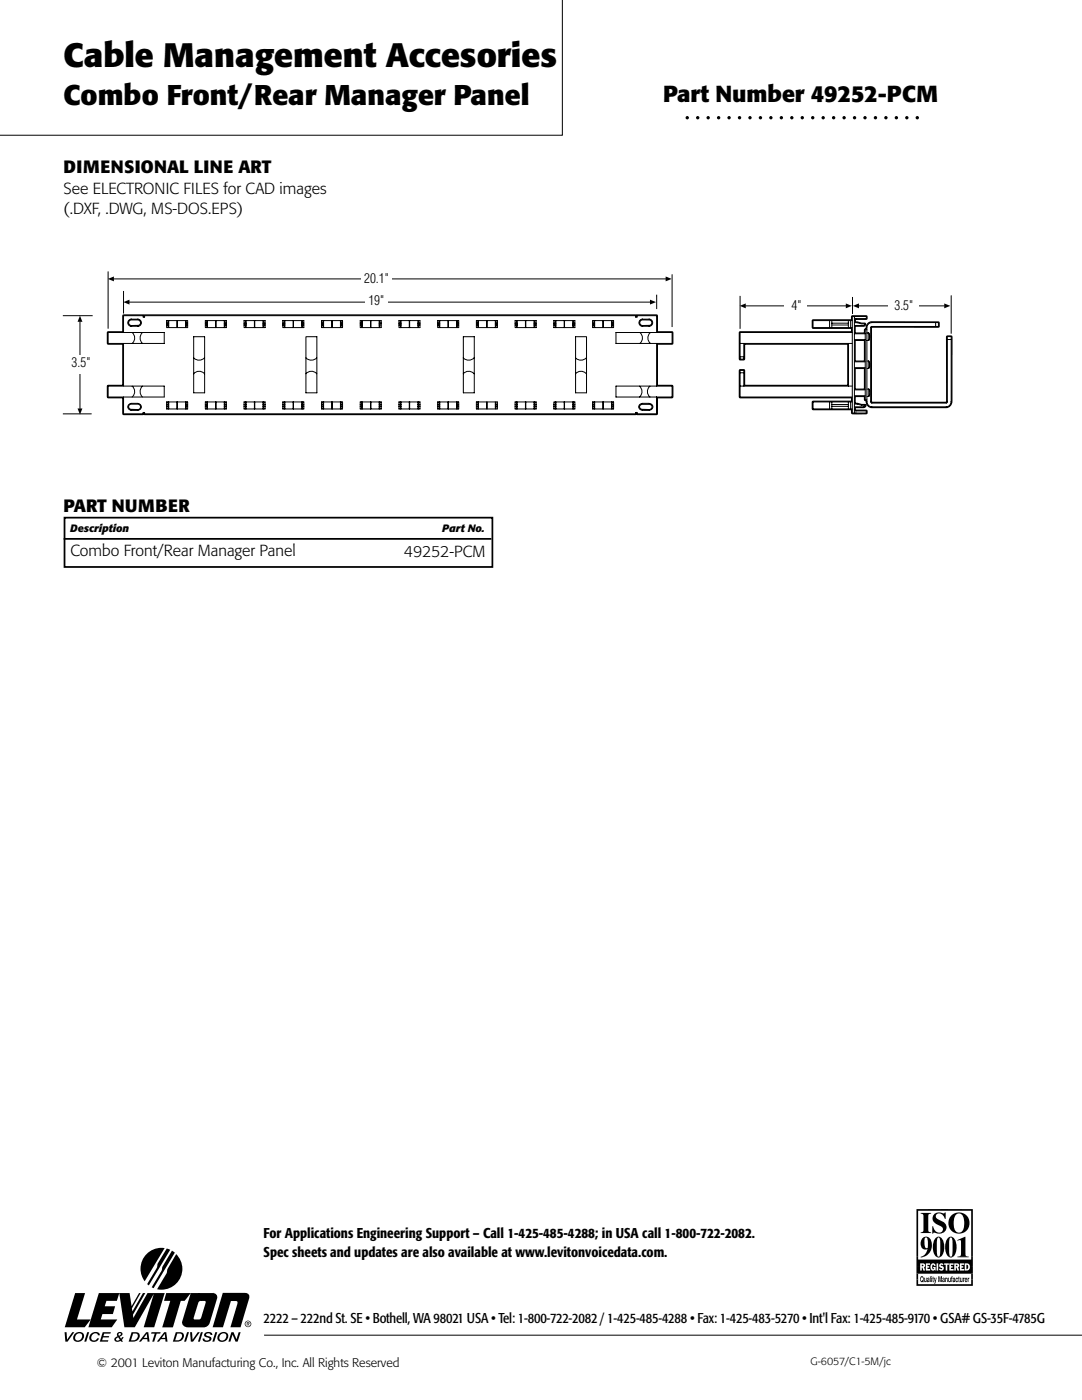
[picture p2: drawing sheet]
<svg xmlns="http://www.w3.org/2000/svg" width="216mm" height="279mm" viewBox="0 0 216 279" stroke-linecap="round" stroke-linejoin="round" font-family="sans-serif">
<g fill="#000">
<path d="M182.9 241.3h11.2v9.4h-.3v-9.1h-10.6v9.1h-.3zM184 247.2a1.06 1.06 0 0 1 1.2-.3 1.06 1.06 0 0 1 .7 .9 2.46 2.46 0 0 1-1.2 2.9h-.6l.7-.6 .3-.8a.97 .97 0 0 1-1.1-.1 .97 .97 0 0 1-.3-1.1zM186.8 247a.93 .93 0 0 1 1.4 .7l.2 1.2-.1 .8a.89 .89 0 0 1-.8 1l.1-1.1a4.8 4.8 0 0 0-.2-2.6h-.1a1.25 1.25 0 0 0-.4 1.2v1.8l.2 .7a.87 .87 0 0 1-.9-.9v-.4a3 3 0 0 1 .6-2.4zM189.2 247a.93 .93 0 0 1 1.5 .7l.2 1.2-.1 .8a.89 .89 0 0 1-.9 1l.2-1.1a4.8 4.8 0 0 0-.2-2.6h-.2a1.25 1.25 0 0 0-.3 1.2v1.8l.1 .7a.87 .87 0 0 1-.8-.9l-.1-.4a3 3 0 0 1 .6-2.4zM191 247.5l1.6-.7v3.4l.2 .5h-1.2l.2-.5v-2.3a.4 .4 0 0 0-.3-.4 .4 .4 0 0 0-.5 .1zM190.9 242.3a2.93 2.93 0 0 0 0 3.6 1.19 1.19 0 0 0 1.5-1.5v-.3a2.16 2.16 0 0 0-.6-1.8l-.5-.1zM189.2 244.1a2.15 2.15 0 0 1 4.3 0 2.15 2.15 0 0 1-4.3 0zM186.4 242.3a3.2 3.2 0 0 1 2.1-.2l.2-.1v1.3h-.2a1.04 1.04 0 0 0-.6-1 1.04 1.04 0 0 0-1.1 .2 .68 .68 0 0 0 .5 .9 1.81 1.81 0 0 1 1.6 1.6 1.62 1.62 0 0 1-2.5 1l-.4 .2v-1.5h.2a1.16 1.16 0 0 0 .6 1.1 1.16 1.16 0 0 0 1.3-.1v-.2a.73 .73 0 0 0-.6-.9 1.54 1.54 0 0 1-1.4-1.7zM183.7 242.1h2.1v.1l-.5 .1-.1 .3v2.9l.1 .3 .5 .1v.2h-2.1v-.2l.5-.1 .1-.3v-2.9l-.1-.2-.5-.2zM184.6 247l-.1 .8a1.05 1.05 0 0 0 .4 1.3h.1a2.92 2.92 0 0 0-.1-2.1z" fill-rule="evenodd"/>
<path d="M182.9 255.4h.3v.9h10.6v-.9h.3v1.2h-11.2zM183.6 255.4l.4 .3v-.3l.1 .1 .2-.1v.4a.45 .45 0 0 1-.5 0 .45 .45 0 0 1-.2-.4zM184.4 255.4h.1l.1 .3 .2-.3h.1v.5l-.5-.1zM185.1 255.4h.3l.1 .5-.5-.1zM185.6 255.4h.1v.5h-.1zM185.8 255.4h.2v.5h-.2zM186.1 255.4h.1l.1 .5-.2-.1zM186.4 255.4h.2v.2l.1-.2h.1l-.2 .7-.2 .1 .1-.3zM187.2 255.4h.2v.5h-.2zM187.4 255.4l.2 .2 .1-.2v.5h-.2zM187.8 255.4h.2v.5h-.2zM188.1 255.4h.4v.5l-.4-.1zM188.6 255.4h.1v.5h-.1zM189 255.4h.1v.5h-.1zM189.2 255.4h.2l.1 .3 .1-.3h.1v.5l-.4-.1zM189.8 255.4h.2v.5h-.2zM190.2 255.4h.4v.5l-.5-.1zM190.7 255.4h.1l.1 .3 .3-.1-.2 .3-.2-.1zM191.3 255.4h.1v.5l-.1-.1zM191.6 255.4h.1l.1 .3 .1-.3h.2v.5l-.5-.1zM192.2 255.4h.1v.5h-.1zM192.5 255.4h.5v.1h-.4l.1 .2 .3-.1-.1 .2a.32 .32 0 0 1-.3-.1 .32 .32 0 0 1-.1-.3zM193.1 255.4h.1v.5h-.1zM190.3 255.5v.2l.1-.2zM188.2 255.5l.1 .2 .1-.2zM185.1 255.5l.1 .2 .1-.2z" fill-rule="evenodd"/>
<path d="M182.9 250.7h.3v.7h10.6v-.7h.3v2h-.6l-.3-.5-.2-.1h-.5v.6h-.6v-.3h.5v-.3h-.9v.6h-.1l-.2-.5-.3-.1h-.5v.6h-.7v-.3h.6v-.3h-.9v.6h-.4v-.3h.3v-.3h-.9v.3h.3v.3h-.7l-.3-.2 .1-.1 .3 .1 .2-.2a.47 .47 0 0 0-.6-.2 .47 .47 0 0 0-.3 .6h-.2v-.6h-.3v.6h-.9l.2-.3 .2 .3 .3-.1a.5 .5 0 0 0-.4-.5 .5 .5 0 0 0-.5 .3l-.1 .3h-.6v-.3h.5v-.3h-.9v.6h-.1l-.2-.5-.8-.1v.6h-.7zM183.7 250.8l1-.1-1 .3zM186.7 250.7l.6 .1 .6-.1-.6 .3zM189.1 250.7l.6 .1 .6-.1-.6 .3zM191.1 250.8l1.7-.1 .5 .1v.1h-2.2zM183.9 252.4l.3 .1v.2h-.3zM190.7 252.4l.3 .1v.2h-.3zM192.8 252.4l.4 .3h-.4z" fill-rule="evenodd"/>
<path d="M182.9 252.7h.7v.9h.3v-.6h.2l.1 .6h.4l-.2-.7 .2-.2h.1v.9h.9v-.3h-.5v-.3h.3v-.3h-.3h.6v.2a.57 .57 0 0 0 .7 .7l.1-.2 .2 .2v-.7h-.5v.2h.2l-.2 .2-.2-.2v-.4h.9v.9h.3v-.9h.2l.1 .2 .5 .3-.2 .1-.3-.2-.1 .2a.49 .49 0 0 0 .8 .2 .49 .49 0 0 0-.2-.8h.7v.9h.3v-.9h.4v.9h.9v-.3h-.6v-.3h.4v-.3h-.4h.7v.9h.3v-.6h.2l.1 .6h.4l-.2-.7 .2-.2h.1v.9h.9v-.3h-.5v-.3h.3v-.3h-.3h.6v.9h.4a.71 .71 0 0 0 .6-.9h.6v1.4h-11.2zM183.9 252.7h.3zM190.7 252.7h.3zM192.8 252.7l.4 .1v.3l-.3 .2z" fill-rule="evenodd"/>
<path d="M182.9 254.1h11.2v1.3h-.3v-1.2h-10.6v1.2h-.3zM183.7 254.8a.42 .42 0 0 1 .5 .1 .42 .42 0 0 1 .1 .5h-.1l-.2-.5-.2 .5h-.2zM184.4 255h.1v.4h-.1zM184.8 255h.1v.4h-.1zM185 255.1l.3-.1 .1 .4h-.3l.2-.2-.3 .1zM185.6 254.7h.1v.7h-.1zM185.8 255h.2v.4h-.2zM186.1 254.8h.1l.1 .2-.1 .4h-.1l-.1-.2zM186.4 255h.1l.1 .4h-.2zM186.7 255h.2l-.1 .4h-.1zM187.2 254.7h.2l.2 .7h-.2v-.5v.5h-.2zM187.7 254.7h.3v.7h-.2v-.5l-.1 .5h-.1zM188.1 255.1l.3-.1 .1 .4h-.4l.3-.2-.4 .1zM188.6 255l.1 .1 .3-.1 .1 .4-.2-.2-.3 .2zM189.2 255h.2v.4h-.2zM189.6 255h.1v.4h-.1zM189.9 254.8l.2-.1-.1 .7h-.2v-.2zM190.2 255.1l.3-.1 .1 .4h-.4l.2-.2-.3 .1zM190.8 255h.3l.1 .3-.3-.1-.2 .2zM191.3 254.8h.1l.1 .2-.1 .4h-.1l-.1-.2zM191.6 255h.1v.4h-.1zM191.9 255h.2v.4h-.2zM192.2 255h.1v.2l.2-.2-.2 .4h-.1zM192.6 255.1l.3-.1 .1 .4h-.5zM193.1 255h.1v.2l.2-.2-.2 .4h-.1zM192.7 255.2l-.1 .1h.3zM185.8 254.7h.2v.2h-.2z" fill-rule="evenodd"/>
</g>
<g fill="#000">
<path d="M35.2 250.3a4.2 4.2 0 0 1 .7 4.9 4.2 4.2 0 0 1-4.6 2.1l1.9-3.1 .2-1zM34.3 249.6l.6 .4-4.2 7.1-.4-.2 1.9-3.3 .2-.9zM29 250.5a4.2 4.2 0 0 1 3.8-1.4l-3.9 6.6a4.2 4.2 0 0 1 .1-5.2zM33.3 249.2l.7 .2-4.3 7.1-.3-.2 1.9-3.2 .2-1zM33.2 258.1h6.6l.5 1.5-.6 .1-.1 .3-.9 2.9v.4a1.37 1.37 0 0 0 1.4-.2l.9-3.3-.8-.2-.6-1.5h2.9a.84 .84 0 0 1 .8 1.2l-1.5 4.7a1.25 1.25 0 0 1-1.1 .9h-3.2a1.04 1.04 0 0 1-1.1-1.2l1.7-5.6-1.2 1.5h-.8l-1.6 5.3h-2.1l1.6-5.3h-1.3zM44.5 258h4.3a.81 .81 0 0 1 .8 .4 .81 .81 0 0 1 .1 .8l-1.7 5.7h-2l1.4-4.8v-.3l-.3-.2h-1l-1.6 5.3h-2.1zM12.9 265.9h.4l.1 1.5 1-1.5h.4l-1.3 1.9h-.5zM15 258.1h2l-1.6 5.2h2.7l-1.2 1.6h-4zM17.4 265.9h.4l-.6 1.9h-.4zM18.1 266.2a1.17 1.17 0 0 1 1.8 0v.3h-.4v-.2a.78 .78 0 0 0-1.1 .1 .78 .78 0 0 0 .1 1.1 .65 .65 0 0 0 .9-.4h.4a.97 .97 0 0 1-1.4 .7 .97 .97 0 0 1-.3-1.6zM20.5 265.9h1.6l-.1 .3h-1.2l-.2 .4h1.2l-.1 .3h-1.1l-.2 .6h1.2l-.1 .3h-1.6zM30.2 265.9h1.9l-.1 .3h-.7l-.5 1.6h-.4l.5-1.6h-.8z"/>
<path d="M19.7 258.1h6.2l.4 2.6 1.4-2.6h.4l-1.8 3 .1 .6 2.1-3.6h.5l-2.5 4.3 .1 .6 2.8-4.9h3.5l-2.1 6.8h-2.1l2-6.7-3.8 6.7h-2.1l-1-6.8-.5 1.5h-2.1l-.3 1.1h2.1l-.5 1.5h-2.1l-.3 1.1h3.3l-1.1 1.6h-4.7zM37.3 265.9h.4l-.6 1.9h-.4zM37.9 265.9h.4l.1 1.5 1.1-1.5h.4l-1.4 1.9h-.4zM40.1 265.9h.4l-.6 1.9h-.4zM41 266a.85 .85 0 0 1 1.4 .4h-.4l-.2-.3a.53 .53 0 0 0-.7 .3l.5 .3a.52 .52 0 0 1 .6 .3 .52 .52 0 0 1-.2 .6 .89 .89 0 0 1-1 .2 .89 .89 0 0 1-.6-.7h.4l.2 .4a.6 .6 0 0 0 .8-.3l-.3-.2a.68 .68 0 0 1-.7-.8zM43 265.9h.4l-.6 1.9h-.4zM46.2 265.9h.4l.6 1.4 .4-1.4h.4l-.6 1.9h-.4l-.6-1.4-.4 1.4h-.4z"/>
<path d="M15.2 266.4a.69 .69 0 0 1 1.2 0 .79 .79 0 0 1-.4 1 .79 .79 0 0 1-1-.2zM14.9 266.2a.96 .96 0 0 0-.1 1.4 .96 .96 0 0 0 1.4 0 .98 .98 0 0 0 .5-1.4 .98 .98 0 0 0-1.5-.2z"/>
<path d="M23.2 267.1l.4-.2 .3 .5-.6 .1-.2-.2zM23.4 266l-.1 .3 .2 .4a.61 .61 0 0 0-.5 1l.4 .1 .6-.2 .2 .2h.3l-.2-.4 .4-.5h-.3l-.3 .3-.2-.4a.5 .5 0 0 0 .5-.4 .5 .5 0 0 0-.2-.5h-.6zM23.6 266.3a.25 .25 0 0 1 .5 0 .25 .25 0 0 1-.5 0z"/>
<path d="M26.6 266.1l.7 .1a.8 .8 0 0 1 .1 .9 .8 .8 0 0 1-.8 .4h-.5zM26.3 265.9l-.6 1.9h.7a1.17 1.17 0 0 0 1.2-.5 1.17 1.17 0 0 0 .1-1.2l-.3-.2z"/>
<path d="M29.3 266.2l.1 .8h-.7zM29.2 265.9l-1.5 1.9h.4l.4-.5h.9v.5h.4l-.2-1.9z"/>
<path d="M32.9 266.2l.1 .8h-.7zM32.8 265.9l-1.5 1.9h.4l.4-.5h.9v.5h.4l-.2-1.9z"/>
<path d="M35.4 266.1l.7 .1a.8 .8 0 0 1 .1 .9 .8 .8 0 0 1-.8 .4h-.4zM35.1 265.9l-.6 1.9h.8a1.17 1.17 0 0 0 1.1-.5 1.17 1.17 0 0 0 .1-1.2l-.2-.2z"/>
<path d="M44 266.4a.69 .69 0 0 1 1.1 0 .79 .79 0 0 1-.3 1 .79 .79 0 0 1-1-.2zM43.7 266.2a.96 .96 0 0 0-.1 1.4 .96 .96 0 0 0 1.4 0 .98 .98 0 0 0 .4-1.4 .98 .98 0 0 0-1.4-.2z"/>
<path d="M49 264.2a.54 .54 0 0 1 1 0 .54 .54 0 0 1-1 0zM48.8 264.2a.65 .65 0 0 0 1.3 0 .65 .65 0 0 0-1.3 0zM49.2 263.8v.8h.2v-.3l.4 .3-.2-.3 .2-.2-.1-.2zM49.4 263.9l.2 .1v.1l-.2 .1z"/>
<circle cx="137.1" cy="23.5" r=".34"/>
<circle cx="139.2" cy="23.5" r=".34"/>
<circle cx="141.3" cy="23.5" r=".34"/>
<circle cx="143.4" cy="23.5" r=".34"/>
<circle cx="145.5" cy="23.5" r=".34"/>
<circle cx="147.6" cy="23.5" r=".34"/>
<circle cx="149.7" cy="23.5" r=".34"/>
<circle cx="151.7" cy="23.5" r=".34"/>
<circle cx="153.8" cy="23.5" r=".34"/>
<circle cx="155.9" cy="23.5" r=".34"/>
<circle cx="158" cy="23.5" r=".34"/>
<circle cx="160.1" cy="23.5" r=".34"/>
<circle cx="162.2" cy="23.5" r=".34"/>
<circle cx="164.3" cy="23.5" r=".34"/>
<circle cx="166.3" cy="23.5" r=".34"/>
<circle cx="168.4" cy="23.5" r=".34"/>
<circle cx="170.5" cy="23.5" r=".34"/>
<circle cx="172.6" cy="23.5" r=".34"/>
<circle cx="174.7" cy="23.5" r=".34"/>
<circle cx="176.8" cy="23.5" r=".34"/>
<circle cx="178.9" cy="23.5" r=".34"/>
<circle cx="180.9" cy="23.5" r=".34"/>
<circle cx="183" cy="23.5" r=".34"/>
</g>
<path d="M112.2 -.1v27.1h-112.2M52.7 266.5h163.2" fill="none" stroke="#000" stroke-width=".2"/>
<path d="M12.7 107.5h85.3M12.9 103.3h85.3v9.8h-85.3z" fill="none" stroke="#000" stroke-width=".35"/>
<path d="M127.7 80.7l.5-.2h1.4a.68 .68 0 0 1 .7 .7 .68 .68 0 0 1-.8 .7h-1.3a.65 .65 0 0 1-.7-.4 .65 .65 0 0 1 .2-.8zM127.7 63.9a2.49 2.49 0 0 1 2.1-.1 .7 .7 0 0 1 .4 .7 .7 .7 0 0 1-.7 .6h-1.3a.72 .72 0 0 1-.7-.4 .72 .72 0 0 1 .2-.8zM25.7 80.7l.4-.2h1.4a.7 .7 0 0 1 .7 .7 .7 .7 0 0 1-.7 .7h-1.3a.69 .69 0 0 1-.6-.4 .69 .69 0 0 1 .1-.8zM25.7 63.9a2.43 2.43 0 0 1 2.1-.2 .7 .7 0 0 1 .4 .8 .7 .7 0 0 1-.7 .6h-1.3a.72 .72 0 0 1-.6-.4 .72 .72 0 0 1 .1-.8zM24.7 63h3.9v.3h.3v-.3h97.9v.3h.3v-.3h3.9v3.4h3.1v2.1h-3.1v8.6h3.1v2.1h-3.1v3.4h-3.9v-.3h-.3v.3h-97.9v-.3h-.3v.3h-3.9v-3.4h-3.1v-2.1h3.1v-8.6h-3.1v-2.1h3.1z" fill-rule="evenodd" fill="#fff"/>
<path d="M24.7 63h3.9v.3h.3v-.3h97.9v.3h.3v-.3h3.9v3.4h3.1v2.1h-3.1v8.6h3.1v2.1h-3.1v3.4h-3.9v-.3h-.3v.3h-97.9v-.3h-.3v.3h-3.9v-3.4h-3.1v-2.1h3.1v-8.6h-3.1v-2.1h3.1zM25.7 63.9a2.43 2.43 0 0 1 2.1-.2 .7 .7 0 0 1 .4 .8 .7 .7 0 0 1-.7 .6h-1.3a.72 .72 0 0 1-.6-.4 .72 .72 0 0 1 .1-.8zM127.7 63.9a2.49 2.49 0 0 1 2.1-.1 .7 .7 0 0 1 .4 .7 .7 .7 0 0 1-.7 .6h-1.3a.72 .72 0 0 1-.7-.4 .72 .72 0 0 1 .2-.8zM25.7 80.7l.4-.2h1.4a.7 .7 0 0 1 .7 .7 .7 .7 0 0 1-.7 .7h-1.3a.69 .69 0 0 1-.6-.4 .69 .69 0 0 1 .1-.8zM127.7 80.7l.5-.2h1.4a.68 .68 0 0 1 .7 .7 .68 .68 0 0 1-.8 .7h-1.3a.65 .65 0 0 1-.7-.4 .65 .65 0 0 1 .2-.8z" fill="none" stroke="#000" stroke-width=".53"/>
<path d="M127.7 80.7l.5-.2h1.4a.68 .68 0 0 1 .7 .7 .68 .68 0 0 1-.8 .7h-1.3a.65 .65 0 0 1-.7-.4 .65 .65 0 0 1 .2-.8zM127.7 63.9a2.49 2.49 0 0 1 2.1-.1 .7 .7 0 0 1 .4 .7 .7 .7 0 0 1-.7 .6h-1.3a.72 .72 0 0 1-.7-.4 .72 .72 0 0 1 .2-.8zM25.7 80.7l.4-.2h1.4a.7 .7 0 0 1 .7 .7 .7 .7 0 0 1-.7 .7h-1.3a.69 .69 0 0 1-.6-.4 .69 .69 0 0 1 .1-.8zM25.7 63.9a2.43 2.43 0 0 1 2.1-.2 .7 .7 0 0 1 .4 .8 .7 .7 0 0 1-.7 .6h-1.3a.72 .72 0 0 1-.6-.4 .72 .72 0 0 1 .1-.8zM24.7 63h3.9v.3h.3v-.3h97.9v.3h.3v-.3h3.9v3.4h3.1v2.1h-3.1v8.6h3.1v2.1h-3.1v3.4h-3.9v-.3h-.3v.3h-97.9v-.3h-.3v.3h-3.9v-3.4h-3.1v-2.1h3.1v-8.6h-3.1v-2.1h3.1z" fill-rule="evenodd" fill="#fff"/>
<path d="M170.5 73.4v4.4h2.1v-4.4zM170.5 67.8v4.4h2.1v-4.4zM147.7 66.4h22.4v-1h-7.9v-1.4h7.9v-.8h2.8v.4h-2.1l-.2 .2-.1 .6 2.1 .2-.3 .4h-1.8v1.6h2.1v-.8h.4a1.14 1.14 0 0 1 1-1.4h13.3v.8h-13.5l-.1 15v-.1l.1 .3h15.1l.1-.3v-12.9h.8v12.9a1.07 1.07 0 0 1-1 1.1h-14.8a1.14 1.14 0 0 1-1-1.4h-.4v-.8h-2.1v1.6l2.1 .3-.3 .3h-1.8v.7l.3 .1h2.1v.4h-2.1l-.3-.1v.1h-.4v-.8h-7.9v-1.4h7.9v-1h-22.4v-5.3h.7v3.2h20.9v-8.6h-20.9v3.2h-.7z" fill="#fff"/>
<path d="M147.7 66.4h22.4v-1h-7.9v-1.4h7.9v-.8h2.8v.4h-2.1l-.2 .2-.1 .6 2.1 .2-.3 .4h-1.8v1.6h2.1v-.8h.4a1.14 1.14 0 0 1 1-1.4h13.3v.8h-13.5l-.1 15v-.1l.1 .3h15.1l.1-.3v-12.9h.8v12.9a1.07 1.07 0 0 1-1 1.1h-14.8a1.14 1.14 0 0 1-1-1.4h-.4v-.8h-2.1v1.6l2.1 .3-.3 .3h-1.8v.7l.3 .1h2.1v.4h-2.1l-.3-.1v.1h-.4v-.8h-7.9v-1.4h7.9v-1h-22.4v-5.3h.7v3.2h20.9v-8.6h-20.9v3.2h-.7zM170.5 73.4h2.1v4.4h-2.1zM170.5 67.8h2.1v4.4h-2.1z" fill="none" stroke="#000" stroke-width=".53"/>
<path d="M170.5 73.4v4.4h2.1v-4.4zM170.5 67.8v4.4h2.1v-4.4zM147.7 66.4h22.4v-1h-7.9v-1.4h7.9v-.8h2.8v.4h-2.1l-.2 .2-.1 .6 2.1 .2-.3 .4h-1.8v1.6h2.1v-.8h.4a1.14 1.14 0 0 1 1-1.4h13.3v.8h-13.5l-.1 15v-.1l.1 .3h15.1l.1-.3v-12.9h.8v12.9a1.07 1.07 0 0 1-1 1.1h-14.8a1.14 1.14 0 0 1-1-1.4h-.4v-.8h-2.1v1.6l2.1 .3-.3 .3h-1.8v.7l.3 .1h2.1v.4h-2.1l-.3-.1v.1h-.4v-.8h-7.9v-1.4h7.9v-1h-22.4v-5.3h.7v3.2h20.9v-8.6h-20.9v3.2h-.7z" fill="#fff"/>
<g fill="none" stroke="#000" stroke-width=".2">
<path d="M21.6 54.2v11.4M22.6 55.7h110.3M24.7 58.1v4.5M131 58.8v2.9M134.1 54.7v10.6M147.7 59.1v6.5M170.1 59.3v3.4M189.8 58.9v7.7M12.5 63h6M16 64.1v17.5M21.6 66.4h11.2v2.1h-11.2zM21.6 77.1h11.2v2.1h-11.2z"/>
<path d="M24.7 66.4v-3.4h3.9v.3h.3v-.3h97.9v.3h.3v-.3h3.9v3.4M24.7 79.2v3.4h3.9v-.3h.3v.3h97.9v-.3h.3v.3h3.9v-3.4M24.7 68.5v8.6M25.8 60.3h104M26.1 63.7h1.4M26.1 65.1h1.4M26.2 63.7a.72 .72 0 0 0-.7 .7 .72 .72 0 0 0 .7 .7M26.4 77.1a1.41 1.41 0 0 1 0 2.1M26.4 66.4a1.41 1.41 0 0 1 0 2.1M27.5 63.7a.72 .72 0 0 1 .7 .7 .72 .72 0 0 1-.7 .7M28.4 77.1a1.49 1.49 0 0 0 0 2.1M28.4 66.4a1.49 1.49 0 0 0 0 2.1"/>
<path d="M33.2 64h4.2v1.4h-4.2zM33.2 64.5h.5M33.2 64.9h.5M33.5 64v1.4M33.7 64v1.4M35.3 64v1.4M35.4 64v1.4M37 64.5h.4M37 64.9h.4M37 64v1.4M37.2 64v1.4M38.6 74.6a1.41 1.41 0 0 1 2.2 0"/>
<path d="M38.6 71.4l.1 .1a1.49 1.49 0 0 0 2.1-.1M38.6 67.2h2.2v11.2h-2.2zM41 64h4.2v1.4h-4.2zM41 64.5h.4M41 64.9h.4M41.3 64v1.4M41.4 64v1.4M43 64v1.4M43.1 64v1.4M44.8 64.5h.4M44.8 64.9h.4M44.8 64v1.4"/>
<path d="M44.9 64v1.4M48.7 64h4.2v1.4h-4.2zM48.7 64.5h.4M48.7 64.9h.4M49 64v1.4M49.1 64v1.4M50.8 64v1.4M52.5 64.5h.4M52.5 64.9h.4M52.5 64v1.4M52.6 64v1.4M56.4 64h4.2v1.4h-4.2z"/>
<path d="M56.4 64.5h.4M56.4 64.9h.4M56.7 64v1.4M56.8 64v1.4M58.5 64v1.4M58.6 64v1.4M60.2 64.5h.4M60.2 64.9h.4M60.2 64v1.4M60.3 64v1.4M61 67.2h2.2v11.2h-2.2zM61 71.4l.1 .1a1.48 1.48 0 0 0 2.1-.1"/>
<path d="M61 74.6a1.41 1.41 0 0 1 2.2 0M64.2 64h4.1v1.4h-4.1zM64.2 64.5h.4M64.2 64.9h.4M64.4 64v1.4M64.6 64v1.4M66.2 64v1.4M66.3 64v1.4M67.9 64.5h.4M67.9 64.9h.4M67.9 64v1.4M68.1 64v1.4"/>
<path d="M71.9 64h4.2v1.4h-4.2zM71.9 64.5h.4M71.9 64.9h.4M72.2 64v1.4M72.3 64v1.4M73.9 64v1.4M74 64v1.4M75.7 64.5h.4M75.7 64.9h.4M75.7 64v1.4M75.8 64v1.4M79.6 64h4.2v1.4h-4.2z"/>
<path d="M79.6 64.5h.4M79.6 64.9h.4M79.9 64v1.4M80 64v1.4M81.7 64v1.4M83.4 64.5h.4M83.4 64.9h.4M83.4 64v1.4M83.5 64v1.4M87.3 64h4.2v1.4h-4.2zM87.3 64.5h.5M87.3 64.9h.5"/>
<path d="M87.6 64v1.4M87.8 64v1.4M89.4 64v1.4M89.5 64v1.4M91.1 64.5h.4M91.1 64.9h.4M91.1 64v1.4M91.2 64v1.4M92.4 74.6a1.41 1.41 0 0 1 2.2 0M92.4 71.4l.1 .1a1.49 1.49 0 0 0 2.1-.1M92.5 67.2h2.1v11.2h-2.1zM95.1 64h4.2v1.4h-4.2z"/>
<path d="M95.1 64.5h.4M95.1 64.9h.4M95.3 64v1.4M95.5 64v1.4M97.1 64v1.4M97.2 64v1.4M98.8 64.5h.5M98.8 64.9h.5M98.8 64v1.4M99 64v1.4M102.8 64h4.2v1.4h-4.2zM102.8 64.5h.4"/>
<path d="M102.8 64.9h.4M103.1 64v1.4M103.2 64v1.4M104.8 64v1.4M104.9 64v1.4M106.6 64.5h.4M106.6 64.9h.4M106.6 64v1.4M106.7 64v1.4M110.5 64h4.2v1.4h-4.2zM110.5 64.5h.4M110.5 64.9h.4"/>
<path d="M110.8 64v1.4M110.9 64v1.4M112.6 64v1.4M114.3 64.5h.4M114.3 64.9h.4M114.3 64v1.4M114.4 64v1.4M114.8 71.4l.1 .1a1.49 1.49 0 0 0 2.1-.1M114.8 74.6a1.41 1.41 0 0 1 2.2 0M114.8 67.2h2.2v11.2h-2.2zM118.2 64h4.2v1.4h-4.2zM118.2 64.5h.5"/>
<path d="M118.2 64.9h.5M118.5 64v1.4M118.7 64v1.4M120.3 64v1.4M120.4 64v1.4M122 64v1.4M122 64.5h.4M122 64.9h.4M122.2 64v1.4M122.9 77.1h11.2v2.1h-11.2zM122.9 66.4h11.2v2.1h-11.2zM127.6 77.1a1.41 1.41 0 0 1 0 2.1"/>
<path d="M127.7 66.4a1.41 1.41 0 0 1 0 2.1M128.1 63.7h1.4M128.1 65.1h1.4M128.2 63.7a.72 .72 0 0 0-.7 .7 .72 .72 0 0 0 .7 .7M129.5 63.7a.72 .72 0 0 1 .7 .7 .72 .72 0 0 1-.7 .7M129.7 77.1h-.1a1.41 1.41 0 0 0 .1 2.1M129.8 66.4h-.1a1.41 1.41 0 0 0 .1 2.1M131 68.5v8.6M147.7 77.1v2.1h22.4M147.7 68.5h22.4M147.7 77.1h22.4M147.7 77.1v-3.2h.7v3.2"/>
<path d="M147.7 71.2h.7M147.7 74.4h.7M148.7 61h20.2M165.5 64v1.4M166 64.5h3.3M166 64.9h3.3M166 64v1.4M169.3 64v1.4M169.3 68.5v8.6M169.7 64v1.4M170.1 63.2h.4v19.2h-.4zM170.1 66.4h-22.4v5.3h.7v-3.2"/>
<path d="M170.1 64h-7.9v1.4h7.9M170.5 63.2h2.4v.4h-2.1M170.5 64.4l2.1 .2M170.5 66.6h2.1M170.5 67.8h2.1M170.5 77.8h2.1M170.5 79h2.1M170.5 73.4h2.1M170.5 72.2h2.1M170.5 65h1.8M170.9 63.6l-.4 .3M171.3 61h17.2"/>
<path d="M172.6 64.6l-.1 .3-.2 .1M173 72.1h.4v1.4h-.4M173 65.8h-.4v14h.4M173 65.4v14.8M173 77.7h.4v1.4h-.4M173 67.9h.4M173 66.5h.4M173.4 66.5a1.45 1.45 0 0 1 0 1.4M173.4 72.1a1.45 1.45 0 0 1 0 1.4M173.4 66.5v1.4M173.4 77.6a1.45 1.45 0 0 1 0 1.5M173.7 65.4v14.8"/>
<path d="M174 64.4h13.3M174 64.4a.98 .98 0 0 0-1 1M186.7 64.4v.8M187.3 64.4v.8l-13.4-.1-.2 .3M189 67.2v13M189 67.2h.8v13M189 67.8h.8M12.5 82.6h5.8M26.1 80.5h1.4M26.1 81.9h1.4M26.2 80.5a.66 .66 0 0 0-.7 .7 .66 .66 0 0 0 .7 .7M27.5 80.5a.66 .66 0 0 1 .7 .7 .66 .66 0 0 1-.7 .7"/>
<path d="M33.2 80.2h4.2v1.4h-4.2zM33.2 81.1h.5M33.2 80.7h.5M33.5 80.2v1.4M33.7 80.2v1.4M35.3 80.2v1.4M35.4 80.2v1.4M37 80.2v1.4M37 81.1h.4M37 80.7h.4M37.2 80.2v1.4M41 80.2h4.2v1.4h-4.2z"/>
<path d="M41 81.1h.4M41 80.7h.4M41.3 80.2v1.4M41.4 80.2v1.4M43 80.2v1.4M43.1 80.2v1.4M44.8 80.2v1.4M44.8 81.1h.4M44.8 80.7h.4M44.9 80.2v1.4M48.7 80.2h4.2v1.4h-4.2zM48.7 81.1h.4"/>
<path d="M48.7 80.7h.4M49 80.2v1.4M49.1 80.2v1.4M50.8 80.2v1.4M52.5 80.2v1.4M52.5 81.1h.4M52.5 80.7h.4M52.6 80.2v1.4M56.4 80.2h4.2v1.4h-4.2zM56.4 81.1h.4M56.4 80.7h.4M56.7 80.2v1.4"/>
<path d="M56.8 80.2v1.4M58.5 80.2v1.4M58.6 80.2v1.4M60.2 80.2v1.4M60.2 81.1h.4M60.2 80.7h.4M60.3 80.2v1.4M64.2 80.2h4.1v1.4h-4.1zM64.2 81.1h.4M64.2 80.7h.4M64.4 80.2v1.4M64.6 80.2v1.4"/>
<path d="M66.2 80.2v1.4M66.3 80.2v1.4M67.9 80.2v1.4M67.9 81.1h.4M67.9 80.7h.4M68.1 80.2v1.4M71.9 80.2h4.2v1.4h-4.2zM71.9 81.1h.4M71.9 80.7h.4M72.2 80.2v1.4M72.3 80.2v1.4M73.9 80.2v1.4"/>
<path d="M74 80.2v1.4M75.7 80.2v1.4M75.7 81.1h.4M75.7 80.7h.4M75.8 80.2v1.4M79.6 80.2h4.2v1.4h-4.2zM79.6 81.1h.4M79.6 80.7h.4M79.9 80.2v1.4M80 80.2v1.4M81.7 80.2v1.4M83.4 80.2v1.4"/>
<path d="M83.4 81.1h.4M83.4 80.7h.4M83.5 80.2v1.4M87.3 80.2h4.2v1.4h-4.2zM87.3 81.1h.5M87.3 80.7h.5M87.6 80.2v1.4M87.8 80.2v1.4M89.4 80.2v1.4M89.5 80.2v1.4M91.1 80.2v1.4M91.1 81.1h.4"/>
<path d="M91.1 80.7h.4M91.2 80.2v1.4M95.1 80.2h4.2v1.4h-4.2zM95.1 81.1h.4M95.1 80.7h.4M95.3 80.2v1.4M95.5 80.2v1.4M97.1 80.2v1.4M97.2 80.2v1.4M98.8 80.2v1.4M98.8 81.1h.5M98.8 80.7h.5"/>
<path d="M99 80.2v1.4M102.8 80.2h4.2v1.4h-4.2zM102.8 81.1h.4M102.8 80.7h.4M103.1 80.2v1.4M103.2 80.2v1.4M104.8 80.2v1.4M104.9 80.2v1.4M106.6 80.2v1.4M106.6 81.1h.4M106.6 80.7h.4M106.7 80.2v1.4"/>
<path d="M110.5 80.2h4.2v1.4h-4.2zM110.5 81.1h.4M110.5 80.7h.4M110.8 80.2v1.4M110.9 80.2v1.4M112.6 80.2v1.4M114.3 80.2v1.4M114.3 81.1h.4M114.3 80.7h.4M114.4 80.2v1.4M118.2 80.2h4.2v1.4h-4.2zM118.2 81.1h.5"/>
<path d="M118.2 80.7h.5M118.5 80.2v1.4M118.7 80.2v1.4M120.3 80.2v1.4M120.4 80.2v1.4M122 80.2v1.4M122 81.1h.4M122 80.7h.4M122.2 80.2v1.4M128.1 81.9h1.4M128.2 81.9a.66 .66 0 0 1-.8-.7 .66 .66 0 0 1 .8-.7h1.3a.68 .68 0 0 1 .8 .7 .68 .68 0 0 1-.7 .7M165.5 80.2v1.4"/>
<path d="M166 81.1h3.3M166 80.7h3.3M166 80.2v1.4M169.3 80.2v1.4M169.7 80.2v1.4M170.1 80.2h-7.9v1.4h7.9M170.5 81.7l.3 .3M170.5 80.6l2.1 .3M170.5 82.4h.3M170.8 82h2.1v.4h-2.1M172.6 80.9l-.3 .3h-1.8M173 80.1a1.06 1.06 0 0 0 1 1.1h14.8a1.04 1.04 0 0 0 1-1.1"/>
<path d="M173.7 80.1l.3 .3h14.8l.2-.3"/>
</g>
<g fill="#000">
<path d="M21.5 55.7l1.2-.5v.9z" fill-rule="evenodd"/>
<path d="M132.8 55.2l1.2 .5-1.2 .4z" fill-rule="evenodd"/>
<path d="M16 63l.4 1.2h-.9z" fill-rule="evenodd"/>
<path d="M24.6 60.3l1.2-.5v1z" fill-rule="evenodd"/>
<path d="M129.7 59.8l1.2 .5-1.2 .5z" fill-rule="evenodd"/>
<path d="M147.6 61l1.2-.4v.9z" fill-rule="evenodd"/>
<path d="M168.8 60.6l1.2 .4-1.2 .5z" fill-rule="evenodd"/>
<path d="M170.2 61l1.2-.4v.9z" fill-rule="evenodd"/>
<path d="M188.4 60.6l1.2 .4-1.2 .5z" fill-rule="evenodd"/>
<path d="M15.5 81.5h.9l-.4 1.2z" fill-rule="evenodd"/>
</g>
<g fill="#fff">
<path d="M177.3 59.4h6v3.6h-6z"/>
<path d="M156.4 59.4h4.5v3.6h-4.5z"/>
<path d="M72.2 53.9h6v3.7h-6z"/>
<path d="M72.8 58.5h4.6v3.4h-4.6z"/>
<path d="M13.1 70.9h6.1v3.6h-6.1z"/>
</g>
<text font-size="6.7" x="12.7" y="13.4">Cable Management Accesories</text>
<text font-size="5.6" x="12.7" y="21">Combo Front/Rear Manager Panel</text>
<text font-size="4.6" x="132.3" y="20.3">Part Number 49252-PCM</text>
<g font-size="3.5">
<text x="12.7" y="34.6">DIMENSIONAL LINE ART</text>
<text x="12.7" y="102.2">PART NUMBER</text>
</g>
<g font-size="3.2">
<text x="12.7" y="38.7">See ELECTRONIC FILES for CAD images</text>
<text x="12.7" y="42.6">(.DXF, .DWG, MS-DOS.EPS)</text>
<text x="14" y="111.1">Combo Front/Rear Manager Panel</text>
<text x="80.6" y="111.2">49252-PCM</text>
</g>
<g font-size="2.8">
<text x="52.6" y="247">For Applications Engineering Support – Call 1-425-485-4288; in USA call 1-800-722-2082.</text>
<text x="52.6" y="250.9">Spec sheets and updates are also available at www.levitonvoicedata.com.</text>
<text x="52.6" y="264">2222 – 222nd St. SE • Bothell, WA 98021 USA • Tel: 1-800-722-2082 / 1-425-485-4288 • Fax: 1-425-483-5270 • Int'l Fax: 1-425-485-9170 • GSA# GS-35F-4785G</text>
</g>
<g font-size="2.6">
<text x="72.7" y="56.6">20.1&quot;</text>
<text x="73.5" y="60.9">19&quot;</text>
<text x="157.9" y="61.8">4&quot;</text>
<text x="178.5" y="61.8">3.5&quot;</text>
<text x="14.3" y="73.3">3.5&quot;</text>
</g>
<text font-size="2.5" x="19.3" y="272.8">© 2001 Leviton Manufacturing Co., Inc. All Rights Reserved</text>
<g font-size="2.1">
<text x="14" y="106.2">Description</text>
<text x="88.2" y="106.3">Part No.</text>
<text x="161.7" y="272.4">G-6057/C1-5M/jc</text>
</g>
</svg>
